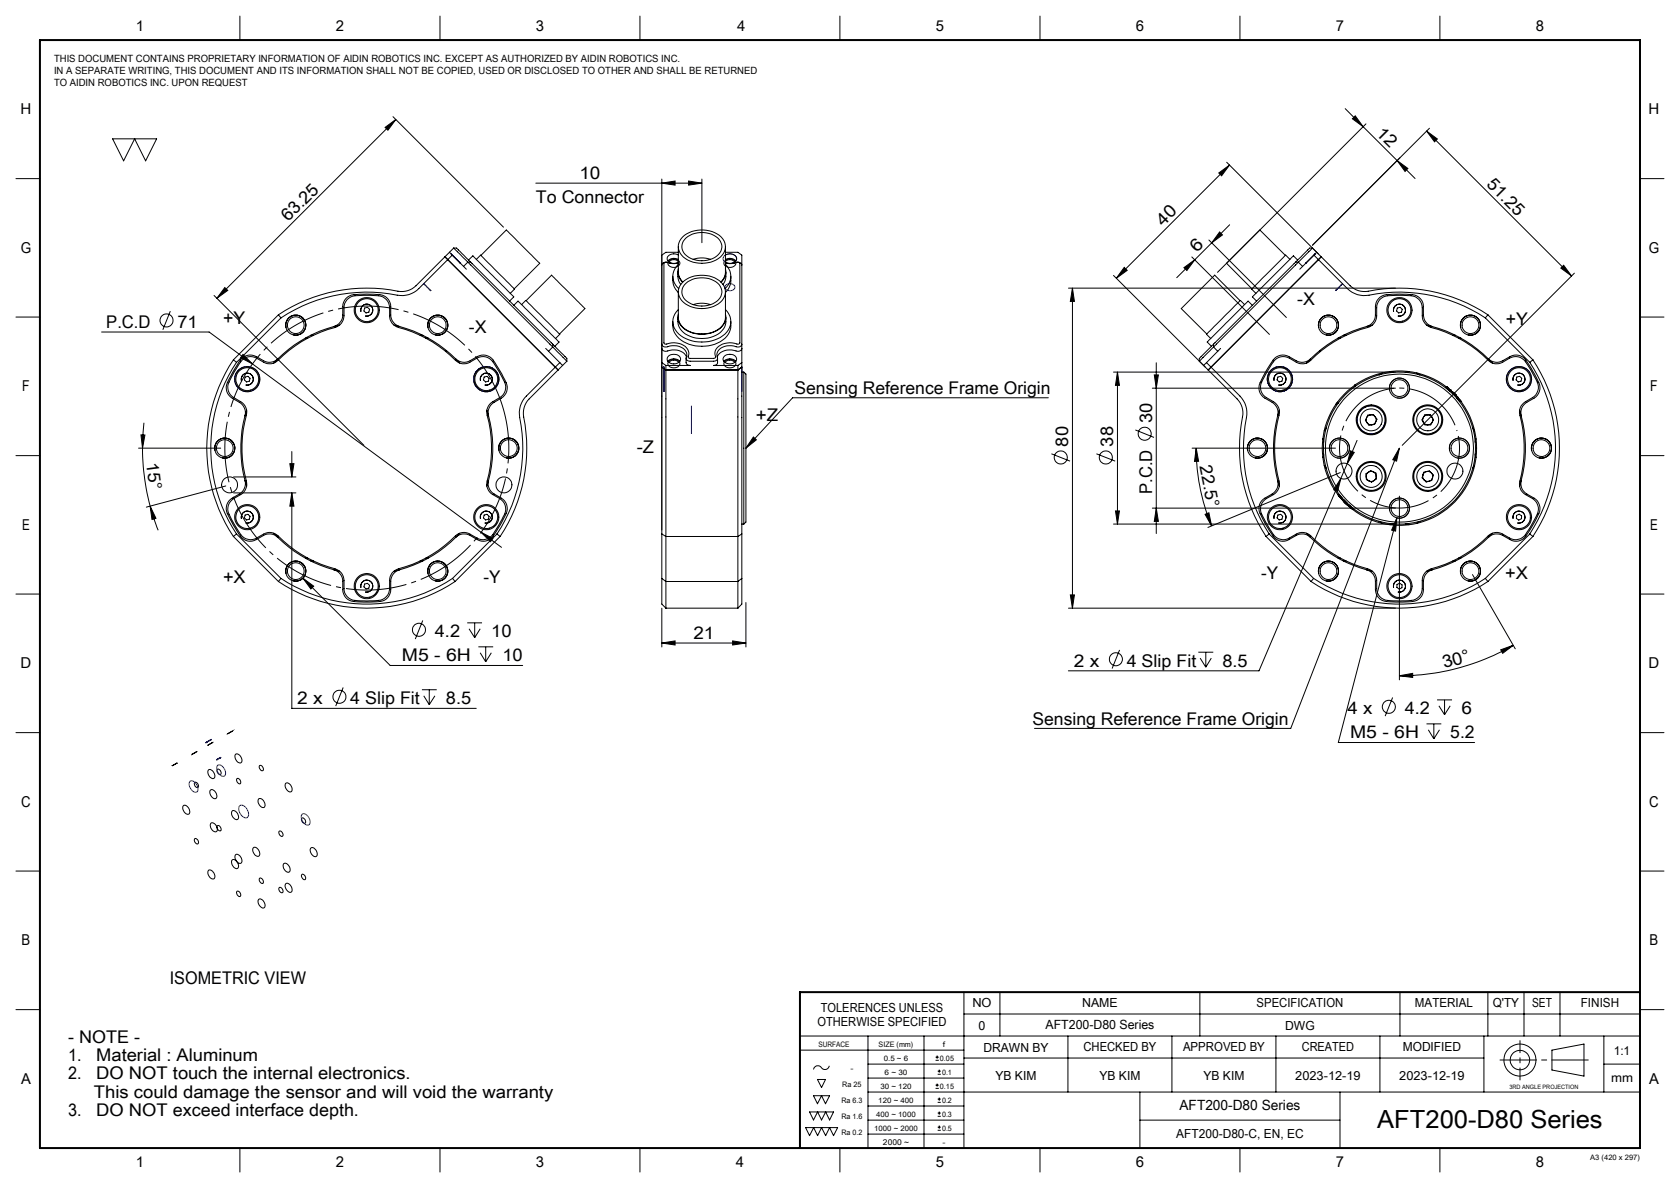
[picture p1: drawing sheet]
<svg xmlns="http://www.w3.org/2000/svg" width="420mm" height="297mm" viewBox="0 0 420 297" stroke-linecap="round" stroke-linejoin="round" font-family="sans-serif">
<g fill="none" stroke="#000" stroke-width=".25">
<path d="M60 4v6M110 4v6M160 4v6M210 4v6M260 4v6M310 4v6M360 4v6M28.2 34.7h11l-2.8 5.5-2.7-5.5-2.8 5.5zM96.3 31.9l2.7-2-2 2.7zM98.2 29.2l27.7 27.6M99 29.9l-44.8 44.7M336.3 27.2l4.5 4.5"/>
<path d="M338.8 29l2 2.7-2.7-2zM340.8 31.7l13 12.9M341.5 31l-37.1 37.1M356.7 32.8l2.6 1.9-.7 .8zM356.7 32.8l36.2 36.2M357.4 32.1l-29.3 29.2M4 44.7h6M133.9 45.8h41.6M165.5 45.8l3.3-.5v1zM165.5 44.8v87.7M170.6 59.3a7.3 7.3 0 0 1 10.1 .4 3.5 3.5 0 0 1-1.7 5.3 7.3 7.3 0 0 1-8.9-1.6 3.1 3.1 0 0 1 .5-4.1zM171.5 59.5a6.2 6.2 0 0 1 8.6 .8 3.1 3.1 0 0 1-2 4.4 6.2 6.2 0 0 1-7.1-1.5 2.78 2.78 0 0 1 .5-3.7z"/>
<path d="M172.2 45.3l3.3 .5-3.3 .5zM175.5 44.8v15.9M304.7 43.2l2.7-1.9-2 2.7zM304.9 58l.7 .7-2.7 2zM306.7 40.6l22.9 22.9M307.4 41.3l-28.3 28.3M307.4 56.2l-4.5 4.5M349.3 40.1l2.7 2-.7 .8zM410 44.7h6M4 79.3h6M42.6 77.8l-1.9 4.6M53.5 73.9l37.5 37.4"/>
<path d="M56.2 71.9l.7 .7-2.7 2zM69.6 78.7l.6 .8M69.6 78.7l-11.3 11.3M70.2 79.5l-11.1 11.1M90.2 77.9a1.5 1.5 0 0 1 1.4-1.9 1.5 1.5 0 0 1 1.6 1.7 1.5 1.5 0 0 1-1.9 1.3M91.2 77l.7-.2 .5 .5-.2 .7-.7 .2-.5-.5zM111.2 64.2l28.3 28.3M112.4 63.1l4.2 4.2M113.1 63.8l-8.4 8.3a5.9 5.9 0 0 1-5.4 1.7 38.9 38.9 0 0 0-29.1 5.7M113.4 62l3.5 3.5M113.4 62h.8l3.5 3.5M113.4 62l-9.4 9.4a5.1 5.1 0 0 1-4.5 1.4 39.7 39.7 0 0 0-29.9 5.9"/>
<path d="M116.9 65.5l21.3 21.2M116.9 65.5h.8M116.9 65.5l-1 1.1M117.1 65l1.1-1 1.8 1.7 8.4 8.5-1 1.1M117.7 65.5l20.5 20.5M119.1 64.8l1.1-1 8.1 8.2 .3 .3-1 1M120.2 63.8l6.4-6.3 8.3 8.3-6.3 6.4M128.4 76.3l1.1-1 .4 .4 9.9 9.8-1.1 1.1M130.4 76.2l1-1.1 .2 .1 8.3 8.4-1 1M131.5 75.2l6.4-6.4 8.3 8.3-6.3 6.4M167.1 65.3a1.61 1.61 0 0 1 1.6-.6 1.61 1.61 0 0 1 1.3 1.2 1.63 1.63 0 0 1-1.6 1 1.63 1.63 0 0 1-1.4-1.1zM168.2 69.1v1.5a4.2 4.2 0 0 0 1.4 2.5"/>
<path d="M169.5 68l.1 1.9 .6 1.2M169.5 79.3a4.4 4.4 0 0 0 3.7 5 7.2 7.2 0 0 0 7.7-2.1l.6-1.5v-1.4M169.6 61.7v6.5l.2 1 .9 1.3M169.6 67.2a3.3 3.3 0 0 0 1 3.4M169.6 66.1a3.9 3.9 0 0 0 .1 6.1M169.6 73v6.3a4.6 4.6 0 0 0 4.4 4.1 6.5 6.5 0 0 0 7.1-2.9l.3-1v-6.5M169.6 78.6a4 4 0 0 0 3 4.4 7.4 7.4 0 0 0 8.3-1.9l.3-.5a2.9 2.9 0 0 0 .2-2M169.6 77.4a4 4 0 0 0 .7 6.6 9.2 9.2 0 0 0 11.4-1 3.9 3.9 0 0 0-.3-5.6M169.6 65.8l-1.7 .1-1.5-.4-.4 .3v19.9a.46 .46 0 0 0 .7 .3 4.5 4.5 0 0 1 5.2 1.4 2.35 2.35 0 0 1 .1 1.9l.5 .3h5.9a.39 .39 0 0 0 .5-.5 2.37 2.37 0 0 1 1.7-3.1 8.9 8.9 0 0 1 4.1 0l.3-.2v-20l-.5-.3-1.5 .4-1.6-.1M169.6 65.8l-1 .1-1.1-.1a1.32 1.32 0 0 0-2 .4M169.6 63.7a1.94 1.94 0 0 0-2.8 .8 1.6 1.6 0 0 0 2.5 1.2l.3-.1M169.6 64.9a2.14 2.14 0 0 0-2.6 .3"/>
<path d="M169.6 65.4a1.51 1.51 0 0 0-2.3 .1M169.6 63.1h-3.1l-1 .7M170.6 70.6a7.3 7.3 0 0 1 10.1 .4 3.4 3.4 0 0 1-1.7 5.3 7.2 7.2 0 0 1-8.9-1.7 3.1 3.1 0 0 1 .5-4zM171.1 71.2a6.3 6.3 0 0 1 8.7 0 3.1 3.1 0 0 1-1.7 4.8 6.2 6.2 0 0 1-7.1-1.5 2.71 2.71 0 0 1 .1-3.3zM173.3 64.8l1.8-.3 2.6 .3M173.3 76.2l1.8-.4 2.6 .4M181.2 65.2a1.6 1.6 0 0 1 2.8 .7 1.63 1.63 0 0 1-1.6 1 1.63 1.63 0 0 1-1.4-1.1zM181.4 61.7v6.5l-.5 1.5-.7 .8M181.4 67.2a3.3 3.3 0 0 1-1.1 3.4M181.4 66.1a4 4 0 0 1-.1 6.1M181.4 65.8l.9 .1 1.1-.1a1.3 1.3 0 0 1 2.1 .4M181.4 63.7a1.76 1.76 0 0 1 2.7 1.1 1.88 1.88 0 0 1-2.7 .8"/>
<path d="M181.4 64.9a2.14 2.14 0 0 1 2.6 .3M181.4 65.4a1.51 1.51 0 0 1 2.3 .1M181.4 63.1h3.1l1 .7v69.7M181.5 68l-.1 1.9-.7 1.2M182.7 69.1a4.6 4.6 0 0 1-1.3 4M267.1 72h81.8M268.1 72l.5 3.3h-1zM268.1 72v80M278.4 68.9l22.9 22.9M281.1 66.8l.7 .8-2.7 2zM296 66.9l2.7-2-2 2.7zM298 64.2l19.4 19.4"/>
<path d="M298.7 64.9l-4.5 4.5M302.2 60l19.4 19.4M302.9 60.7l-4.2 4.2M310 75.2l-6.3-6.4-8.4 8.3 6.4 6.4M311.1 76.2l-1-1.1-.1 .1-8.3 8.2-.1 .2 1.1 1M313.1 76.3l-1.1-1-9.7 9.7-.5 .5 1.1 1.1M321.3 63.8l-6.3-6.3-8.3 8.3 6.3 6.4M322.5 64.8l-1.1-1-6.1 6-2.4 2.5 1.1 1M323.9 65.5l-20.5 20.5M323.9 65.5h.7M324.4 65l-1-1-.5 .3-9.8 9.9 1 1.1M324.6 65.5l-21.2 21.2"/>
<path d="M324.6 65.5l1 1.1M328.1 62l-3.5 3.5M328.1 62h-.7l-3.5 3.5M328.1 62l9.4 9.4a5.1 5.1 0 0 0 4.6 1.4 39.8 39.8 0 0 1 29.9 5.9M328.5 63.8l8.3 8.3a6 6 0 0 0 5.5 1.7 39 39 0 0 1 29 5.7M329.2 63.1l-4.3 4.2M330.3 64.2l-28.3 28.3M348.4 77.9a1.51 1.51 0 0 1 1.3-1.9 1.51 1.51 0 0 1 1.7 1.7 1.51 1.51 0 0 1-1.9 1.3M349.3 77l.7-.2 .6 .5-.2 .7-.7 .2-.6-.5zM371.3 79.5l11.1 11.1M372 78.7l-.7 .8M372 78.7l11.2 11.3"/>
<path d="M390.2 67l.7-.7 2 2.7zM393.6 68.3l-43 43M410 79.3h6M25.4 83h26.9l68 50.1M58.3 90a39.9 39.9 0 0 0 0 44.1M58.3 90l.8 .6M59.1 90.6a39 39 0 0 0 0 42.9M60.4 95.2a1.5 1.5 0 0 1 1.3-1.9 1.5 1.5 0 0 1 1.6 1.6 1.5 1.5 0 0 1-1.9 1.3M60.5 90a2.97 2.97 0 0 1 3.6-.5 5.5 5.5 0 0 0 3.2 1.4l1-.1a6.4 6.4 0 0 0 2.6-2 31.9 31.9 0 0 1 13.3-7.1l.8-.5 .6-.8a5.7 5.7 0 0 0 .4-3.5 3.1 3.1 0 0 1 3.5-3h.7a19.9 19.9 0 0 1 5.5 .3 3.1 3.1 0 0 1 1.7 2.7 5.5 5.5 0 0 0 .4 3.5l.6 .8a5.8 5.8 0 0 0 3 1.2 31.8 31.8 0 0 1 12.8 8l.9 .4 1 .1a5.3 5.3 0 0 0 3.1-1.4 3.1 3.1 0 0 1 4.4 1.5l.4 .7a18.9 18.9 0 0 1 2.4 4.9 3 3 0 0 1-1.5 2.8 5.5 5.5 0 0 0-2.8 2.1l-.4 .9a6.3 6.3 0 0 0 .5 3.2 32.4 32.4 0 0 1-.5 15.1v1l.4 .9a5.3 5.3 0 0 0 2.8 2 3.1 3.1 0 0 1 .9 4.6l-.3 .7a19.6 19.6 0 0 1-3.1 4.5l-.5 .3a2.88 2.88 0 0 1-2.7-.2 6.1 6.1 0 0 0-3.1-1.4l-1 .1a5.7 5.7 0 0 0-2.6 2.1 31.4 31.4 0 0 1-13.3 7.1l-.8 .5-.6 .8a5.5 5.5 0 0 0-.4 3.4 3.2 3.2 0 0 1-3.5 3.1h-.7a18.1 18.1 0 0 1-5.5-.4 2.96 2.96 0 0 1-1.7-2.7 5.8 5.8 0 0 0-.4-3.4l-.6-.8a6.1 6.1 0 0 0-3-1.2 31.8 31.8 0 0 1-12.9-8l-.8-.5-1-.1a6.4 6.4 0 0 0-3.2 1.4 3.1 3.1 0 0 1-4.3-1.5l-.4-.6a18.4 18.4 0 0 1-2.5-4.9 3 3 0 0 1 1.6-2.9 5.3 5.3 0 0 0 2.7-2l.4-.9a6.6 6.6 0 0 0-.4-3.2 31.9 31.9 0 0 1 .5-15.2l-.1-.9-.4-.9a5.5 5.5 0 0 0-2.7-2.1 3.1 3.1 0 0 1-.9-4.5l1-2zM60.7 88.6l2.4 2.4-3-1.6zM61.3 94.3l.7-.2 .5 .5-.2 .7-.7 .2-.5-.5zM69.5 89.7a2.96 2.96 0 0 1-3.6 .5 5.1 5.1 0 0 0-4-1.4 4.2 4.2 0 0 0-2.7 2.6 22.2 22.2 0 0 0-2.6 5.3 3 3 0 0 0 1.5 2.9 5.5 5.5 0 0 1 2.8 2l.4 .9-.1 1.5"/>
<path d="M69.5 89.7l-1.1 1.1M71.5 81.9a2.51 2.51 0 0 1 2.2-3.1 2.51 2.51 0 0 1 2.7 2.7 2.51 2.51 0 0 1-3.1 2.2M76.3 84.5h.6M77.6 83.8h.8M83.5 81.6a3.1 3.1 0 0 0 2.2-2.9 4.7 4.7 0 0 1 .8-4.1 3.5 3.5 0 0 1 2.8-1h.8a19.4 19.4 0 0 1 5.9 .4 3 3 0 0 1 1.7 2.7 5.6 5.6 0 0 0 .3 3.4l.6 .8 1.3 .7M83.5 81.6a31.4 31.4 0 0 0-14 8.1M84.9 81.3l-1.4 .3M98.5 81.3l1.4 .3M99.9 81.6a31.4 31.4 0 0 1 14 8.1M105 83.8h.7M106.4 84.5h.7M107 81.9a2.5 2.5 0 0 1 2.2-3.1 2.5 2.5 0 0 1 2.7 2.7 2.5 2.5 0 0 1-3.1 2.2"/>
<path d="M111.7 87.7l-.3 .2M113.9 89.7a3 3 0 0 0 3.6 .5 5 5 0 0 1 4-1.4 4 4 0 0 1 2.7 2.6 22.2 22.2 0 0 1 2.6 5.3 3 3 0 0 1-1.5 2.9 5.5 5.5 0 0 0-2.8 2l-.4 .9v1.5M113.9 89.7l1 1.1M120.1 95.2a1.5 1.5 0 0 1 1.3-1.9 1.5 1.5 0 0 1 1.7 1.6 1.5 1.5 0 0 1-1.9 1.3M121 94.3l.7-.2 .6 .5-.2 .7-.7 .2-.5-.5zM136.4 87.1l3.5 3.6M138.2 86.7l3.5 3.6M138.2 86l3.5 3.6v.7M138.2 86v.7M138.2 86.7l-1.1 1.1M139.9 90.7l-8.3 8.3a5.9 5.9 0 0 0-1.7 5.4 38.9 38.9 0 0 1-5.7 29.1M139.9 90.7l.8 .7"/>
<path d="M141.7 90.3l-9.4 9.4a5.1 5.1 0 0 0-1.4 4.5 39.7 39.7 0 0 1-5.9 29.9M165.5 86a1.02 1.02 0 0 0 1.4 .7 3.7 3.7 0 0 1 4.7 1.5l.1 .8a.84 .84 0 0 0-.1 .9 .84 .84 0 0 0 .9 .4h5.9a.85 .85 0 0 0 .9-.4 .85 .85 0 0 0-.1-.9 2.85 2.85 0 0 1 3.7-2.6l.5 .1a1.25 1.25 0 0 0 2.1-.5M165.5 87.1a1.02 1.02 0 0 0 1.4 .6 3.7 3.7 0 0 1 4.7 1.5M165.5 99v34.5M165.5 91.8l1 .7h18l1-.7M165.5 90.7l1 .7M166.5 91.4v42.7M167 90.3a2.09 2.09 0 0 1 3 0M167.1 89.1a1.95 1.95 0 0 1 3 .5 1.77 1.77 0 0 1-1.5 1.4 1.77 1.77 0 0 1-1.8-1.1zM167.3 90.6a1.46 1.46 0 0 1 2.4 0M167.3 90.2a1.61 1.61 0 0 1 2.7 .8 1.59 1.59 0 0 1-1.6 1 1.59 1.59 0 0 1-1.4-1.2zM168.2 80.4a5.3 5.3 0 0 0 4.1 5.7 8.8 8.8 0 0 0 9.8-2.5l.3-.6a4.5 4.5 0 0 0 .3-2.6"/>
<path d="M171.5 89.6l.1 1.3 .9 .5h-6M179.4 89.6l-.1 1.3-.4 .4-.5 .1h6.1M181 90.3a2.09 2.09 0 0 1 3 0M181.1 89.1a1.95 1.95 0 0 1 3 .5 1.74 1.74 0 0 1-1.6 1.4 1.74 1.74 0 0 1-1.7-1.4zM181.3 90.6a1.46 1.46 0 0 1 2.4 0M181.3 90.2a1.61 1.61 0 0 1 2.7 .8 1.59 1.59 0 0 1-1.6 1 1.59 1.59 0 0 1-1.4-1.2zM184.5 91.4v42.7M185.5 87.1a.97 .97 0 0 1-1.5 .6 3.7 3.7 0 0 0-4.7 1.5M185.5 93h.4M185.5 90.7l-1 .7M185.9 93v38M185.9 93l.6 .5v18.5"/>
<path d="M262.1 99.4h-63.9l-11.7 12.6M278.4 93h70.5M279.4 93l.5 3.3h-1zM279.4 93v38M288.1 97h60.8M288.6 93.7h1l-.5 3.3zM289.1 90.7v42.7M299.8 90.3l1.1 1.1M300.9 91.4l1.1 1.1M301.6 90.7l8.4 8.3a6 6 0 0 1 1.6 5.4 38.9 38.9 0 0 0 5.7 29.1M301.6 90.7l-.7 .7M302 92.5l7.3 7.2a5 5 0 0 1 1.3 4.5 40.1 40.1 0 0 0 5.9 29.9"/>
<path d="M303.4 86.7l-3.6 3.6M303.4 86l-3.6 3.6v.7M303.4 86v.7M303.4 86.7l1 1.1M305.2 87.1l-3.6 3.6M318.5 95.2a1.51 1.51 0 0 1 1.3-1.9 1.51 1.51 0 0 1 1.7 1.6 1.51 1.51 0 0 1-1.9 1.3M318.7 90a3 3 0 0 1 3.6-.5 5.3 5.3 0 0 0 3.2 1.4l1-.1a6.1 6.1 0 0 0 2.5-2 31.8 31.8 0 0 1 13.4-7.1l.8-.5 .6-.8a5.5 5.5 0 0 0 .4-3.5 3.1 3.1 0 0 1 3.5-3h.7a19.9 19.9 0 0 1 5.5 .3 3.1 3.1 0 0 1 1.7 2.7 5.5 5.5 0 0 0 .3 3.5l.6 .8a5.8 5.8 0 0 0 3.1 1.2 34.5 34.5 0 0 1 13.2 8.3l1.5 .2a5.3 5.3 0 0 0 3.1-1.4 3.1 3.1 0 0 1 4.4 1.5l.8 1.3a10.5 10.5 0 0 1 2 4.9l-.1 .5a2.69 2.69 0 0 1-1.4 1.7 6.1 6.1 0 0 0-2.8 2.1l-.4 .9a5.5 5.5 0 0 0 .5 3.2 32.4 32.4 0 0 1-.5 15.1v1l.4 .9a5.8 5.8 0 0 0 2.8 2 3.2 3.2 0 0 1 .9 4.6l-.4 .7a17.1 17.1 0 0 1-3 4.5 2.88 2.88 0 0 1-3.2 .1 6.2 6.2 0 0 0-3.1-1.4l-1 .1a5.4 5.4 0 0 0-2.6 2.1 31.3 31.3 0 0 1-13.4 7.1l-.8 .5-.6 .8a5.5 5.5 0 0 0-.3 3.4 3.2 3.2 0 0 1-3.5 3.1h-.8a18.1 18.1 0 0 1-5.4-.4 2.96 2.96 0 0 1-1.7-2.7 5.5 5.5 0 0 0-.4-3.4l-.6-.8a6.1 6.1 0 0 0-3.1-1.2 32 32 0 0 1-12.8-8l-.8-.5-1-.1a6.2 6.2 0 0 0-3.2 1.4 3.1 3.1 0 0 1-4.4-1.5l-.4-.6a19.7 19.7 0 0 1-2.4-4.9 2.92 2.92 0 0 1 1.5-2.9 5.3 5.3 0 0 0 2.8-2l.4-.9a5.5 5.5 0 0 0-.5-3.2 31.4 31.4 0 0 1 .6-15.2l-.1-.9-.4-.9a5.5 5.5 0 0 0-2.8-2.1 3.1 3.1 0 0 1-.9-4.5l2.2-3.9zM319.5 94.3l.7-.2 .5 .5-.2 .7-.7 .2-.5-.5zM327.6 89.7a2.96 2.96 0 0 1-3.6 .5 5 5 0 0 0-3.9-1.4 4.2 4.2 0 0 0-2.7 2.6 20.4 20.4 0 0 0-2.7 5.3 2.92 2.92 0 0 0 1.5 2.9 5.5 5.5 0 0 1 2.9 2l.3 .9v1.5M327.6 89.7l-1 1.1M329.7 81.9a2.5 2.5 0 0 1 2.2-3.1 2.5 2.5 0 0 1 2.7 2.7 2.5 2.5 0 0 1-3.1 2.2M329.9 87.7l.2 .2"/>
<path d="M334.5 84.5h.6M335.8 83.8h.7M338.6 96.4l.2 .2M338.7 96.3h.1M338.8 96.2l-.1 .2 .1-.1M338.8 96.2v.1M338.8 96.2h.1M341.6 81.6a2.99 2.99 0 0 0 2.3-2.9 4.8 4.8 0 0 1 .8-4.1 4.2 4.2 0 0 1 3.5-1 19.2 19.2 0 0 1 6 .4l.4 .3a2.78 2.78 0 0 1 1.2 2.4 6.6 6.6 0 0 0 .4 3.4l.6 .8 1.3 .7M341.6 81.6a31.4 31.4 0 0 0-14 8.1M343.1 81.3l-1.5 .3M345.5 93.2l-.7 .5M347.5 97.7a2.49 2.49 0 0 1 2.1-3.1 2.49 2.49 0 0 1 2.7 2.7 2.49 2.49 0 0 1-3.1 2.1"/>
<path d="M347.5 92.9l.9 .2M352.2 92.9l-.9 .2M354.2 93.2l.8 .5M356.7 81.3l1.4 .3M358.1 81.6a31.4 31.4 0 0 1 14 8.1M361.5 96.8l.1 .1M361.5 96.8h.1M361.6 96.7h.1M361.6 96.7v.2M361.6 96.9l.7 .7zM361.8 96.9l.7 .7M361.8 96.9l-.1 .1"/>
<path d="M361.8 96.9h.1M361.9 97.1h.1M362 97.2h.1M362 97l-.1 .1M362.1 97.2h.1M362.2 97.4h.1M362.3 97.3l-.1 .1M362.3 97.5h.1M362.4 97.4l-.1 .1M362.5 97.4l.1 .2M362.6 97.5l-.2 .3M362.6 97.5h.1"/>
<path d="M362.6 97.6l-.2 .2M362.8 97.9l.1 .1M362.8 97.9h.1M362.8 97.8l.1 .1M362.9 97.8l-.1 .1 .1 .1M362.9 98h.1M363 98.2h.3M363.1 98.1l.1 .1M363.1 98.1h.1M363.1 98.1l.2 .1M363.1 98.1l-.1 .1M363.1 98l-.1 .2"/>
<path d="M363.2 98.1h.1M363.2 98.1l.1 .1M363.2 98.1h-.1M363.2 98.2h.1M363.2 83.8h.7M363.3 98.2h.1M363.4 98.4l.1 .1M363.4 98.4h.1M363.5 98.4v.1M363.5 98.4l-.1 .2M363.5 98.4l.1 .1M363.5 98.5h.1"/>
<path d="M363.5 98.5l-.1 .1M363.6 98.5l-.2 .1M363.6 98.5h-.1M363.6 98.5h.1M363.6 98.7h.3M363.6 98.7l.1 .1M363.6 98.7h.1M363.7 98.7h.2M363.7 98.7h-.1M363.7 98.6l-.1 .1M363.7 98.6h.1M363.7 98.6v.1"/>
<path d="M363.7 98.8h.1M363.8 98.8h.1M363.9 98.7h.1M363.9 99l.1 .1M363.9 99h.1M364 99l.1 .1M364 98.9l-.1 .1 .2 .1M364.1 99.1h.1M364.2 99.6l.7 .7M364.2 99.4l.7 .8M364.2 99.4h.1M364.3 99.3l.2 .1-.1 .2"/>
<path d="M364.3 99.3h.1M364.3 99.3l-.2 .2 .1-.1M364.3 99.3l-.1 .1M364.4 99.6l.1 .1M364.4 99.6h.1M364.5 99.7h.1M364.6 84.5h.6M364.6 99.6l-.1 .1M364.7 99.8v.1M364.7 99.8h.1M364.8 99.8h-.1M364.8 100h.1"/>
<path d="M364.9 99.9l-.1 .1M365.2 81.9a2.51 2.51 0 0 1 2.2-3.1 2.51 2.51 0 0 1 2.7 2.7 2.51 2.51 0 0 1-3.1 2.2M372.1 89.7a3 3 0 0 0 3.6 .5 5 5 0 0 1 4-1.4 4.2 4.2 0 0 1 2.7 2.6 20.4 20.4 0 0 1 2.6 5.3 3.1 3.1 0 0 1-1.5 2.9 6 6 0 0 0-2.9 2l-.3 .9v1.5M372.1 89.7l1 1.1M378.3 95.2a1.51 1.51 0 0 1 1.3-1.9 1.51 1.51 0 0 1 1.6 1.6 1.51 1.51 0 0 1-1.9 1.3M379.2 94.3l.7-.2 .5 .5-.1 .7-.7 .2-.6-.5zM382.4 90.6a39 39 0 0 1 0 42.9M383.2 90a40.1 40.1 0 0 1 0 44.1M383.2 90l-.8 .6M4 113.9h6M34.6 112h20.6M35.2 108.7l1 .1-.6 3.2z"/>
<path d="M35.6 112a58.2 58.2 0 0 0 1.9 14.5M36 105.7l-.4 6.3M53.8 112.7a2.5 2.5 0 0 1 2.2-3.2 2.5 2.5 0 0 1 2.7 2.7 2.5 2.5 0 0 1-3.2 2.2M58.4 119.2h15.6M61.2 104a32 32 0 0 0 0 16.1M61.7 102.5l-.5 1.5M72.5 115.9h1l-.5 3.3zM73 112.9v6.3M121.7 102.5l.4 1.5M122.1 104a31 31 0 0 1 0 16.1M124.8 112.7a2.49 2.49 0 0 1 2.2-3.1 2.49 2.49 0 0 1 2.7 2.6 2.49 2.49 0 0 1-3.2 2.2M186.5 112v18.5l-.6 .5"/>
<path d="M188.3 109.3l.8 .7-2.6 2zM262.9 113.4l4.6 1.9M274.1 113.4l4.7 1.9M283.8 107.5l4.7 1.9M298 112h35.9M299 112l.6 3.3-1 .1zM299 112a51.7 51.7 0 0 0 3.9 19.5M312 112.7a2.49 2.49 0 0 1 2.1-3.1 2.49 2.49 0 0 1 2.7 2.6 2.49 2.49 0 0 1-3.1 2.2M319.4 104a32 32 0 0 0 0 16.1M319.8 102.5l-.4 1.5M330.7 109.7l.2 .9M330.9 113.5l-.2 .9"/>
<path d="M331 116.4l.6 .7M331.6 106.9l-.6 .8M332.5 112.7a2.49 2.49 0 0 1 2.1-3.1 2.49 2.49 0 0 1 2.7 2.6 2.49 2.49 0 0 1-3.1 2.2M334.1 101h.1M334.1 100.9v.1M334.1 100.9h.1M334.2 100.9l.2-.2-.3 .3M334.3 100.6l.2 .2M335.1 118.1l-33.1 13.8M335.2 119.6l-.8 3.2-1-.4zM335.2 119.6l-20.5 48.1h-47.6M336.8 115.9l-1.6 3.7"/>
<path d="M337.6 112.7l1 .4-1.8 2.8zM339.3 110.1l-2.5 5.8M341.5 118.5l1.2-.9 1.3 .7 .1 1.4-1.2 .8-1.3-.6zM341.9 103.8l1.5-.2 .8 1.2-.6 1.3-1.4 .2-.9-1.2zM349.8 112l-27.1 70.1h-64.1M349.8 112l-.7 3.3-.9-.4zM355.9 118.1l1.4-.4 1 1-.4 1.4-1.3 .4-1.1-1.1zM356.2 103.7h1.4l.8 1.2-.7 1.3h-1.5l-.7-1.2zM362.4 112.7a2.5 2.5 0 0 1 2.2-3.2 2.5 2.5 0 0 1 2.7 2.7 2.5 2.5 0 0 1-3.1 2.2M364.9 100.3h.3M364.9 100.2h-.1M365 100.1l-.1 .1"/>
<path d="M365.1 100.1l-.2 .2M365.2 100.3h.1M368.2 106.9l.5 .8M368.7 116.4l-.5 .7M368.8 113.5l.2 .9M369 109.7l-.2 .9M379.9 102.5l.4 1.5M380.3 104a31 31 0 0 1 0 16.1M382.9 112.7a2.5 2.5 0 0 1 2.2-3.2 2.5 2.5 0 0 1 2.7 2.7 2.5 2.5 0 0 1-3.1 2.2M410 113.9h6M37.5 126.5l1.5 3.1-1 .3zM37.5 126.5l2 6.1"/>
<path d="M56.4 121.5l-19.8 5.3M58.3 134.1l11.3 11.3M58.4 123.2h15.6M59.1 133.5l11.1 11.1M59.1 133.5l-.8 .6M60.4 129.7a1.5 1.5 0 0 1 1.3-1.9 1.5 1.5 0 0 1 1.6 1.6 1.5 1.5 0 0 1-1.9 1.3M61.2 120.1a3 3 0 0 1-1.4 3.4 4.9 4.9 0 0 0-3.1 2.7 4.2 4.2 0 0 0 .9 3.7 19.5 19.5 0 0 0 3.3 4.9 2.88 2.88 0 0 0 3.2 .1 5.5 5.5 0 0 1 3.1-1.4 2.72 2.72 0 0 1 2.3 .9M61.2 120.1l.5 1.4M61.3 128.8l.7-.2 .5 .5-.2 .7-.7 .2-.5-.5zM68.4 133.3l1.1 1.1M69.5 134.4a32 32 0 0 0 14 8M73 123.2l.5 3.3h-1z"/>
<path d="M73 123.2v53.9h46.1M76.3 139.5h.6M106.4 139.5h.7M113.9 134.4a31.5 31.5 0 0 1-14 8M114.9 133.3l-1 1.1M120.1 129.7a1.5 1.5 0 0 1 1.3-1.9 1.5 1.5 0 0 1 1.7 1.6 1.5 1.5 0 0 1-1.9 1.3M120.3 133.1l2.9 1.5-.6 .8zM120.3 133.1l5.1 3.7M121 128.8l.7-.2 .6 .5-.2 .7-.7 .2-.5-.5zM122.1 120.1a3 3 0 0 0 1.4 3.4 4.9 4.9 0 0 1 3.2 2.7 4.2 4.2 0 0 1-.9 3.7 19.5 19.5 0 0 1-3.3 4.9 2.88 2.88 0 0 1-3.2 .1 5.5 5.5 0 0 0-3.2-1.4l-1.4 .3-.8 .6M122.1 120.1l-.4 1.4M124.2 133.5l-11.1 11.1"/>
<path d="M124.2 133.5l.8 .6M125 134.1l-11.2 11.3M165.5 133.5v11.1M165.5 133.5l1 .6M166.5 134.1v11.3M166.5 134.1h18M184.5 134.1v11.3M185.5 131h.4M185.5 133.5v11.1M185.5 133.5l-1 .6M278.4 131h70.5M278.9 127.7h1l-.5 3.3z"/>
<path d="M288.1 127h60.8M289.1 127l.5 3.3h-1zM301.3 128.6l.9-.4 .7 3.3zM316.5 134.1l11.3 11.3M317.3 133.5l11.1 11.1M317.3 133.5l-.8 .6M318.5 129.7a1.51 1.51 0 0 1 1.3-1.9 1.51 1.51 0 0 1 1.7 1.6 1.51 1.51 0 0 1-1.9 1.3M319.4 120.1a2.96 2.96 0 0 1-1.4 3.4 4.8 4.8 0 0 0-3.1 2.7 3.5 3.5 0 0 0 .5 2.9l.3 .8a19.5 19.5 0 0 0 3.4 4.9 2.89 2.89 0 0 0 3.1 .1 5.5 5.5 0 0 1 3.2-1.4l1.4 .3 .8 .6M319.4 120.1l.4 1.4M319.5 128.8l.7-.2 .5 .5-.2 .7-.7 .2-.5-.5zM326.6 133.3l1 1.1M327.6 134.4a32 32 0 0 0 14 8"/>
<path d="M334.5 139.5h.6M334.5 123.8h.3M334.5 123.8h.1M334.6 123.7h.1M334.6 123.7l-.1 .1M334.8 124l.1 .1M334.8 123.9l.7 .8M334.8 123.9h.1M334.8 123.8l.1 .1M334.8 123.8l-.1 .2M334.9 123.9l-.2 .1M334.9 123.9l.6 .5"/>
<path d="M335 124.2v.1M335.2 124.4h.1M335.2 124.4l-.1 .1M335.4 124.5l-.2 .1 .2 .2M335.4 124.8h.1M335.6 124.6l-.2 .2M335.7 125l.1 .1M335.7 125l-.1 .1M335.7 124.9l.1 .2M335.7 124.9h.1M335.8 125.1h.1M335.8 125.1l-.1 .1 .1-.1"/>
<path d="M335.9 125.3h.1M335.9 125.3l.1 .1M336 125.3l.1 .1M336 125.2l-.1 .1M336 125.2l.1 .1M336 125.2h.1M336 125.4h.1M336.1 125.4h.1M336.1 125.3l-.1 .1M336.1 125.3h.1M336.2 125.6h.1M336.2 125.6l.1 .1"/>
<path d="M336.3 125.5l-.1 .1M336.3 125.5l.1 .1M336.3 125.5h.1M336.3 125.7h.1M336.4 125.6l-.1 .1M336.4 125.6h.1M336.4 125.9h.1M336.5 125.8l.1 .1M336.6 125.8l-.2 .1M336.6 125.8l.1 .1M336.6 125.8h.1M336.6 126h.1"/>
<path d="M336.6 125.9h.1M336.7 125.9l-.1 .1M336.7 125.9h.1M336.8 126.1l.1 .1M336.8 126.1l-.1 .1M336.8 126.1l.2 .1M336.8 126.1h.1M336.9 126.2h.1M336.9 126.2l-.1 .1M337 126.2h.1M337 126.2l-.1 .1M337.1 126.5h.1"/>
<path d="M337.1 126.5l.2-.2-.2 .2M337.1 126.5l.2 .1M337.3 126.4l.7 .7M337.3 126.4l-.2 .1M337.3 126.4h.1M337.4 126.6l-.1 .1M337.5 126.4l.7 .7-.1 .2M337.5 126.6l-.1 .2M337.7 126.9h.1M337.7 126.9h-.1M337.8 127l-.1 .1M338 127.1l-.1 .1"/>
<path d="M338.1 127l-.1 .1M338.1 127.1l-.2 .1M338.1 127.3h.1M338.2 127.1v.2M338.2 127.3h-.1M338.2 127.3h.1M338.2 127.1h.1M344.8 130.3l.7 .5M347.5 127.7a2.49 2.49 0 0 1 2.1-3.2 2.49 2.49 0 0 1 2.7 2.7 2.49 2.49 0 0 1-3.1 2.2M348.4 131l-.9 .2M349.2 129.5l-.3 3.3-1-.3zM349.2 129.5l-14.6 56.1h34.1"/>
<path d="M349.8 124v46M351.3 131l.9 .2M355 130.3l-.8 .5M364.6 139.5h.6M372.1 134.4a31.5 31.5 0 0 1-14 8M373.1 133.3l-1 1.1M378.3 129.7a1.51 1.51 0 0 1 1.3-1.9 1.51 1.51 0 0 1 1.6 1.6 1.51 1.51 0 0 1-1.9 1.3M379.1 128.9l.7-.4 .6 .5v.7l-.7 .3-.6-.4zM380.3 120.1a3 3 0 0 0 1.4 3.4 4.6 4.6 0 0 1 3.1 2.7 3.3 3.3 0 0 1-.4 2.9l-.4 .8a19.5 19.5 0 0 1-3.3 4.9 2.89 2.89 0 0 1-3.2 .1 5.6 5.6 0 0 0-3.2-1.4l-1.4 .3-.8 .6M380.3 120.1l-.4 1.4M382.4 133.5l-11.1 11.1M382.4 133.5l.8 .6"/>
<path d="M383.2 134.1l-11.2 11.3M4 148.5h6M69.6 145.4a39.9 39.9 0 0 0 44.2 0M70.2 144.6a39 39 0 0 0 42.9 0M70.2 144.6l-.6 .8M71.5 143.4a2.51 2.51 0 0 1 2.2-3.1 2.51 2.51 0 0 1 2.7 2.7 2.51 2.51 0 0 1-3.1 2.2M75.7 144.6l2.7 1.9-.7 .7zM75.7 144.6l21.8 21.8h33.2M77.6 140.2h.8M83.5 142.4a3 3 0 0 1 2.2 2.9 4.8 4.8 0 0 0 .8 4.1 4.4 4.4 0 0 0 3.6 1.1 21.1 21.1 0 0 0 5.9-.4 3 3 0 0 0 1.7-2.7 5.6 5.6 0 0 1 .3-3.5l1-1.1 .9-.4M83.5 142.4l1.4 .4M90.2 146.9a1.5 1.5 0 0 1 1.4-1.9 1.5 1.5 0 0 1 1.6 1.7 1.5 1.5 0 0 1-1.9 1.3"/>
<path d="M91.2 146l.7-.2 .5 .5-.2 .7-.7 .2-.5-.5zM99.9 142.4l-1.4 .4M105 140.2h.7M105.7 155.1l-1.9 4.7M107 143.4a2.5 2.5 0 0 1 2.2-3.1 2.5 2.5 0 0 1 2.7 2.7 2.5 2.5 0 0 1-3.1 2.2M113.1 144.6l.7 .8M116.8 155.7h3.7M117.3 157.2l1.4 2.2M118.7 155.7v3.7M120.1 157.2l-1.4 2.2M165.5 144.6v6.4l1 1M165.5 152v9.7"/>
<path d="M165.5 144.6l1 .8M166.5 145.4v6.6M166.5 152h18M166.5 145.4h18M184.5 145.4v6.6M185.5 144.6v6.4l-1 1M185.5 144.6l-1 .8M186.5 150.6v11.1M267.1 152h81.8M267.6 148.7h1l-.5 3.3zM327.8 145.4a40 40 0 0 0 44.2 0M328.4 144.6a39 39 0 0 0 42.9 0"/>
<path d="M328.4 144.6l-.6 .8M329.7 143.4a2.5 2.5 0 0 1 2.2-3.1 2.5 2.5 0 0 1 2.7 2.7 2.5 2.5 0 0 1-3.1 2.2M335.8 140.2h.7M341.6 142.4a2.91 2.91 0 0 1 2.3 2.9 4.9 4.9 0 0 0 .8 4.1 4.3 4.3 0 0 0 3.5 1.1 20.9 20.9 0 0 0 6-.4 2.85 2.85 0 0 0 1.6-2.7 6.6 6.6 0 0 1 .4-3.5l1-1.1 .9-.4M341.6 142.4l1.5 .4M348.4 146.9a1.51 1.51 0 0 1 1.3-1.9 1.51 1.51 0 0 1 1.7 1.7 1.51 1.51 0 0 1-1.9 1.3M349.2 146.1l.7-.3 .6 .4v.7l-.7 .4-.6-.4zM358.1 142.4l-1.4 .4M363.2 140.2h.7M365.2 143.4a2.51 2.51 0 0 1 2.2-3.1 2.51 2.51 0 0 1 2.7 2.7 2.51 2.51 0 0 1-3.1 2.2M368.1 143.6l10.7 18.6M371.3 144.6l.7 .8"/>
<path d="M410 148.5h6M85.8 171.9l-1.9 4.6M105.5 172.4h3.7M105.9 174l1.4 2.2M107.3 172.4v3.8M108.7 174l-1.4 2.2M119.6 161.7h3.7M120.1 163.2l1.3 2.2M121.4 161.7v3.7M122.8 163.2l-1.4 2.2M165.5 160.8l3.3-.6v1.1zM165.5 160.8h21"/>
<path d="M183.2 160.2l3.3 .6-3.3 .5zM279.9 162.5l-1.9 4.6M299.6 163.1h3.7M300 164.5l1.4 2.3M301.4 163.1v3.7M302.8 164.5l-1.4 2.3M348.2 174.4l-1.9 4.6M349.8 168.9l3.4-.6v1.1zM359.3 175h3.7M359.7 176.5l1.4 2.2M361.1 175v3.7M362.5 176.5l-1.4 2.2"/>
<path d="M375.2 162.5l3.1-1.2-2.6 2zM378.3 161.3a56.9 56.9 0 0 1-28.5 7.6M4 183.2h6M43 191.4l1.3-.7zM48 188.6l1.3-.7zM48.6 195.6a.78 .78 0 0 1 .9 .4 .78 .78 0 0 1-.1 .9 .95 .95 0 0 1-.8-1.3zM51.9 186.3l1.3-.7zM52.2 192.4a1.42 1.42 0 0 1 1.2 2.2 1.46 1.46 0 0 1-1.2-2.2zM52.5 197.6a1.04 1.04 0 0 1 1.6 .9 .71 .71 0 0 1-.2 1.1 .71 .71 0 0 1-1-.4l-.4-.8zM54.4 192.3a.82 .82 0 0 1 .7 .5 .82 .82 0 0 1-.1 .8 .89 .89 0 0 1-.6-1.3zM56.9 183.5l1.2-.8zM58.9 188.6a1.38 1.38 0 0 1 1.6 1.7 .71 .71 0 0 1-.8 .5 .71 .71 0 0 1-.6-.7l-.4-.8z"/>
<path d="M59.3 194.6a.82 .82 0 0 1 .7 .5 .82 .82 0 0 1-.1 .9 .93 .93 0 0 1-.6-1.4zM64.7 199.7a1.46 1.46 0 0 1 1.3 2.2 1.5 1.5 0 0 1-1.3-2.2zM64.9 191.4a.76 .76 0 0 1 .8 .4 .76 .76 0 0 1-.1 .9 .99 .99 0 0 1-.7-1.3zM71.4 195.8a1.37 1.37 0 0 1 1.4 .7 1.37 1.37 0 0 1-.1 1.4 1.51 1.51 0 0 1-1.3-2.1zM356.6 181h3.7M357.1 182.5l1.4 2.2M358.5 181v3.7M359.9 182.5l-1.4 2.2M410 183.2h6M4 217.8h6M46 201.3a1.48 1.48 0 0 1 1.2 2.2 1.43 1.43 0 0 1-1.2-2.2zM48.7 209.7a.75 .75 0 0 1 .8 .4 .75 .75 0 0 1-.2 .9 .94 .94 0 0 1-.6-1.3z"/>
<path d="M52.1 217.6a1.4 1.4 0 0 1 1.4 .6 1.4 1.4 0 0 1-.1 1.5 1.55 1.55 0 0 1-1.3-2.1zM52.7 205.9a1.28 1.28 0 0 1 1.6 1.5 .68 .68 0 0 1-.6 .6 .68 .68 0 0 1-.7-.6l-.4-1zM54.3 206.4a.79 .79 0 0 1 .8 .4 .79 .79 0 0 1 0 .9 .92 .92 0 0 1-.8-1.3zM58 215a1.34 1.34 0 0 1 1.7 1.4 .64 .64 0 0 1-.5 .8 .64 .64 0 0 1-.8-.4l-.5-1.1zM58.1 202.7a1.37 1.37 0 0 1 1.3 .7 1.37 1.37 0 0 1-.1 1.5 1.51 1.51 0 0 1-1.2-2.2zM58.9 213.7a1.41 1.41 0 0 1 1.4 2.1 1.49 1.49 0 0 1-1.4-2.1zM63.4 211.9a1.38 1.38 0 0 1 1.3 .7 1.38 1.38 0 0 1-.1 1.5 1.5 1.5 0 0 1-1.2-2.2zM64.9 219.5a.8 .8 0 0 1 .8 .5 .8 .8 0 0 1-.1 .9 .94 .94 0 0 1-.7-1.4zM69.8 207.8a.78 .78 0 0 1 .8 .4 .78 .78 0 0 1-.2 .9 .95 .95 0 0 1-.6-1.3zM70.9 215.9a1.4 1.4 0 0 1 1.4 .7 1.4 1.4 0 0 1-.1 1.4 1.56 1.56 0 0 1-1.3-2.1zM75.5 204.5a.77 .77 0 0 1 .8 .4 .77 .77 0 0 1-.2 .9 .99 .99 0 0 1-.6-1.3zM75.5 218.6a.78 .78 0 0 1 .8 .4 .78 .78 0 0 1-.1 .9 .93 .93 0 0 1-.7-1.3z"/>
<path d="M77.7 212a1.33 1.33 0 0 1 1.6 1.5 .63 .63 0 0 1-.5 .7 .63 .63 0 0 1-.7-.5l-.6-1zM410 217.8h6M59.3 222.8a.82 .82 0 0 1 .7 .5 .82 .82 0 0 1-.1 .9 .93 .93 0 0 1-.6-1.4zM64.7 224.8a1.45 1.45 0 0 1 1.5 2 1.19 1.19 0 0 1-1.7-1.2zM69.8 221.9a.8 .8 0 0 1 .8 .4 .8 .8 0 0 1-.1 .9 .93 .93 0 0 1-.7-1.3zM71.5 220.9a1.48 1.48 0 0 1 1.5 2 1.12 1.12 0 0 1-1.7-1.1v-.4zM4 252.4h6M200 259h210M217 259v28M231 259v28M241 248v39M241 253.5h169"/>
<path d="M250 248v11M267 259v14M293 259v14M300 248v11M319 259v14M345 259v14M350 248v11M371 259v14M372 248v11M381 248v11M390 248v11M401 259v14"/>
<path d="M410 252.4h6M200 262.5h41M202.4 278h6l-1 2-1-2-1 2-1-2-1 2zM203.4 273.9h4l-1 2-1-2-1 2zM204.4 269.9h2l-1 2zM207.3 266.4a1.19 1.19 0 0 1-1 1 1.19 1.19 0 0 1-1.2-.8l-1-.1-.6 .4-.1 .5M217 273h193M217 266h24M217 276.5h24M217 269.5h24M233.9 272.1h.8M233.9 271.3h.8"/>
<path d="M233.9 265.1h.8M233.9 264.3h.8M234.3 263.9v.8M234.3 270.9v.8M234.4 279.1h.8M234.4 278.3h.8M234.4 275.6h.8M234.4 274.8h.8M234.4 268.6h.8M234.4 267.8h.8M234.8 267.4v.8M234.8 274.4v.8"/>
<path d="M234.8 277.9v.8M241 264.5h130M285 273v14M335 273v14M388 262.5l8-1.5v8l-8-1.5zM401 266h9M60 287v6M110 287v6M160 287v6M201.4 281.9h8l-1 2-1-2-1 2-1-2-1 2-1-2-1 2zM210 287v6M217 280h24"/>
<path d="M217 283.5h24M234.4 282.6h.8M234.4 281.8h.8M234.8 281.4v.8M260 287v6M285 280h50M310 287v6M360 287v6"/>
<circle cx="91.7" cy="77.5" r="3.1"/>
<circle cx="91.7" cy="77.5" r="2.86"/>
<circle cx="349.9" cy="77.5" r="2.86"/>
<circle cx="349.9" cy="77.5" r="3.1"/>
<circle cx="41.6" cy="80.1" r="1.63"/>
<circle cx="61.8" cy="94.8" r="3.1"/>
<circle cx="61.8" cy="94.8" r="2.86"/>
<circle cx="73.9" cy="81.3" r="2.52"/>
<circle cx="73.9" cy="81.3" r="2.11"/>
<circle cx="109.4" cy="81.3" r="2.52"/>
<circle cx="109.5" cy="81.3" r="2.1"/>
<circle cx="121.6" cy="94.8" r="3.1"/>
<circle cx="121.6" cy="94.8" r="2.86"/>
<circle cx="320" cy="94.8" r="2.86"/>
<circle cx="320" cy="94.8" r="3.1"/>
<circle cx="332.1" cy="81.3" r="2.52"/>
<circle cx="332.1" cy="81.3" r="2.1"/>
<circle cx="349.9" cy="97" r="2.1"/>
<circle cx="349.9" cy="97" r="2.53"/>
<circle cx="367.6" cy="81.3" r="2.52"/>
<circle cx="367.6" cy="81.3" r="2.11"/>
<circle cx="379.7" cy="94.8" r="2.86"/>
<circle cx="379.8" cy="94.8" r="3.1"/>
<circle cx="56.2" cy="112" r="2.1"/>
<circle cx="56.2" cy="112" r="2.53"/>
<circle cx="127.2" cy="112" r="2.09"/>
<circle cx="127.2" cy="112" r="2.53"/>
<circle cx="265.2" cy="114.4" r="1.62"/>
<circle cx="276.5" cy="114.4" r="1.63"/>
<circle cx="286.2" cy="108.4" r="1.63"/>
<circle cx="314.4" cy="112" r="2.53"/>
<circle cx="314.4" cy="112" r="2.09"/>
<circle cx="334.9" cy="112" r="2.09"/>
<circle cx="334.9" cy="112" r="2.53"/>
<circle cx="336" cy="117.8" r="1.99"/>
<circle cx="342.8" cy="119.1" r="2.75"/>
<circle cx="342.8" cy="119.1" r="3.5"/>
<circle cx="342.8" cy="105" r="1.25"/>
<circle cx="342.8" cy="105" r="2.74"/>
<circle cx="342.8" cy="105" r="3.8"/>
<circle cx="342.8" cy="105" r="3.5"/>
<circle cx="342.8" cy="119.1" r="3.7"/>
<circle cx="342.8" cy="119.1" r="1.26"/>
<circle cx="349.8" cy="112" r="19.3"/>
<circle cx="349.9" cy="112" r="18.5"/>
<circle cx="349.9" cy="112" r="19"/>
<circle cx="356.9" cy="105" r="2.74"/>
<circle cx="356.9" cy="119.1" r="1.25"/>
<circle cx="356.9" cy="119.1" r="2.75"/>
<circle cx="356.9" cy="105" r="1.25"/>
<circle cx="356.9" cy="104.9" r="3.7"/>
<circle cx="356.9" cy="119.1" r="3.5"/>
<circle cx="356.9" cy="119.1" r="3.8"/>
<circle cx="357" cy="105" r="3.5"/>
<circle cx="363.7" cy="117.8" r="2"/>
<circle cx="364.9" cy="112" r="2.1"/>
<circle cx="364.9" cy="112" r="2.53"/>
<circle cx="385.4" cy="112" r="2.1"/>
<circle cx="385.4" cy="112" r="2.53"/>
<circle cx="57.4" cy="121.2" r="2.01"/>
<circle cx="61.8" cy="129.3" r="3.1"/>
<circle cx="61.8" cy="129.3" r="2.86"/>
<circle cx="121.6" cy="129.3" r="3.2"/>
<circle cx="121.6" cy="129.3" r="2.86"/>
<circle cx="126" cy="121.2" r="2.01"/>
<circle cx="320" cy="129.3" r="2.86"/>
<circle cx="320" cy="129.3" r="3.2"/>
<circle cx="349.9" cy="127" r="2.09"/>
<circle cx="349.9" cy="127" r="2.52"/>
<circle cx="379.7" cy="129.3" r="2.86"/>
<circle cx="379.8" cy="129.3" r="3.2"/>
<circle cx="73.9" cy="142.8" r="2.52"/>
<circle cx="73.9" cy="142.8" r="2.11"/>
<circle cx="91.7" cy="146.5" r="3.2"/>
<circle cx="91.7" cy="146.5" r="2.86"/>
<circle cx="104.7" cy="157.4" r="1.62"/>
<circle cx="109.4" cy="142.8" r="2.52"/>
<circle cx="109.5" cy="142.8" r="2.1"/>
<circle cx="332.1" cy="142.8" r="2.52"/>
<circle cx="332.1" cy="142.8" r="2.1"/>
<circle cx="349.9" cy="146.5" r="2.86"/>
<circle cx="349.9" cy="146.5" r="3.2"/>
<circle cx="367.6" cy="142.8" r="2.52"/>
<circle cx="367.6" cy="142.8" r="2.11"/>
<circle cx="84.9" cy="174.2" r="1.64"/>
<circle cx="279" cy="164.8" r="1.63"/>
<circle cx="347.2" cy="176.7" r="1.64"/>
<circle cx="380" cy="265" r="2.43"/>
<circle cx="380" cy="265" r="4"/>
</g>
<path d="M364.2 107.6a15 15 0 0 0-25-6.1 15 15 0 0 0 6.6 24.9 15 15 0 0 0 18.7-17.7l-.3-1.1" fill="none" stroke="#000" stroke-width=".25" stroke-dasharray="15.2 1.3 1.3 1.3" stroke-dashoffset="-1.4" stroke-linecap="butt"/>
<path d="M125.7 101.6a35.5 35.5 0 0 0-59.5-14.2 35.5 35.5 0 0 0 16.3 58.9 35.5 35.5 0 0 0 43.7-42.9l-.5-1.8" fill="none" stroke="#000" stroke-width=".25" stroke-dasharray="15.2 1.3 1.3 1.3" stroke-dashoffset=".9" stroke-linecap="butt"/>
<g fill="none" stroke="#00f" stroke-width=".25">
<path d="M105.9 70.9l1.8 1.8zM112.7 63.5l2.4 2.4zM181 64.1l1-.6 1.2 .1 .7 .5 .2 .8-.7 .8-1.4 .1-.7-.3-.4-.4-.1-.6zM181.4 71.3l.7-.4 .9 .1 .6 .4 .1 .6-.5 .6h-1.2l-.7-.5zM328.1 64.2l.7-.7-2.4 2.4zM335.5 71l-1.6 1.7 1.7-1.8zM166 91.6v6.3zM185.5 91.6v6.3zM172.9 101.5v7zM47.6 195.3h.7l.8 .7 .4 1v.7l-.3 .3h-.7l-.8-.8-.4-1.1zM51.4 185.7l1.5-.8zM54.2 189.9l1-.6z"/>
<path d="M54.4 191.3l.4-.1 .5 .1 .7 .7 .4 1.1-.3 .9h-.7l-.8-.8-.4-.9zM59.9 201.5l.3-.2 .6 .1 .9 .7 .5 1.3-.1 .6-.4 .4-.9-.1-.8-.9-.3-1zM75.5 203.5l.7-.1 .8 .7 .5 1.2v.6l-.3 .3h-.8l-.7-.7-.4-1z"/>
<circle cx="61.8" cy="94.8" r="3.1"/>
<circle cx="121.6" cy="94.8" r="3.1"/>
<circle cx="121.6" cy="94.8" r="3.2"/>
<circle cx="320" cy="94.8" r="3.2"/>
<circle cx="379.7" cy="94.8" r="3.2"/>
<circle cx="342.8" cy="105" r="3.5"/>
</g>
<path d="M375 265h22.1" fill="none" stroke="#000" stroke-width=".25" stroke-dasharray="15.2 1.3 1.3 1.3" stroke-dashoffset="6.1"/>
<path d="M380 260.2v9.8" fill="none" stroke="#000" stroke-width=".25" stroke-dasharray="15.2 1.3 1.3 1.3" stroke-dashoffset="12.2"/>
<path d="M10 10h400v277h-400zM410 248h-210v39" fill="none" stroke="#000" stroke-width=".5"/>
<g fill="#000">
<path d="M338.8 29l2 2.7-2.7-2zM349.3 40.1l2.7 2-.7 .8z"/>
<path d="M172.2 45.3l3.3 .5-3.3 .5zM165.5 45.8l3.3-.5v1z"/>
<path d="M56.2 71.9l.7 .7-2.7 2zM96.3 31.9l2.7-2-2 2.7z"/>
<path d="M268.1 72l.5 3.3h-1zM267.6 148.7h1l-.5 3.3zM279.4 93l.5 3.3h-1zM278.9 127.7h1l-.5 3.3zM288.6 93.7h1l-.5 3.3zM289.1 127l.5 3.3h-1z"/>
<path d="M281.1 66.8l.7 .8-2.7 2zM304.7 43.2l2.7-1.9-2 2.7z"/>
<path d="M296 66.9l2.7-2-2 2.7zM304.9 58l.7 .7-2.7 2z"/>
<path d="M390.2 67l.7-.7 2 2.7zM356.7 32.8l2.6 1.9-.7 .8z"/>
<path d="M35.2 108.7l1 .1-.6 3.2zM37.5 126.5l1.5 3.1-1 .3z"/>
<path d="M299 112l.6 3.3-1 .1zM301.3 128.6l.9-.4 .7 3.3z"/>
<path d="M349.8 112l-.7 3.3-.9-.4zM188.3 109.3l.8 .7-2.6 2z"/>
<path d="M120.3 133.1l2.3 2.3 .6-.8zM60.7 88.6l-.6 .8 3 1.6z"/>
<path d="M349.2 129.5l-1.3 3 1 .3zM337.6 112.7l-.8 3.2 1.8-2.8zM335.2 119.6l-1.8 2.8 1 .4zM75.7 144.6l2 2.6 .7-.7zM72.5 115.9h1l-.5 3.3zM73 123.2l.5 3.3h-1z"/>
<path d="M183.2 160.2l3.3 .6-3.3 .5zM165.5 160.8l3.3-.6v1.1z"/>
<path d="M375.2 162.5l.5 .8 2.6-2zM349.8 168.9l3.4 .5v-1.1z"/>
</g>
<text font-size="6.3" x="344.3" y="282">AFT200-D80 Series</text>
<g font-size="4.4">
<text x="343.8" y="33.4" transform="rotate(45 343.8 33.4)">12</text>
<text x="144.9" y="44.8">10</text>
<text x="371.5" y="46.3" transform="rotate(45 371.5 46.3)">51.25</text>
<text x="134" y="50.6">To Connector</text>
<text x="72" y="55.5" transform="rotate(-45 72 55.5)">63.25</text>
<text x="290.8" y="56.6" transform="rotate(-45 290.8 56.6)">40</text>
<text x="299.2" y="63.2" transform="rotate(-45 299.2 63.2)">6</text>
<text x="324.3" y="76.4">-X</text>
<text x="26.6" y="81.9">P.C.D</text>
<text x="44.3" y="81.9">71</text>
<text x="55.8" y="81.1">+Y</text>
<text x="117.2" y="83.2">-X</text>
<text x="376.5" y="81.4">+Y</text>
<text x="198.6" y="98.5">Sensing Reference Frame Origin</text>
<text x="189" y="105.3">+Z</text>
<text x="288" y="105.7" transform="rotate(-90 288 105.7)">30</text>
<text x="159.2" y="113.3">-Z</text>
<text x="267.1" y="111.7" transform="rotate(-90 267.1 111.7)">80</text>
<text x="278.3" y="111.7" transform="rotate(-90 278.3 111.7)">38</text>
<text x="36.5" y="115.7" transform="rotate(83 36.5 115.7)">15°</text>
<text x="299.9" y="116.6" transform="rotate(79 299.9 116.6)">22.5°</text>
<text x="288" y="123.5" transform="rotate(-90 288 123.5)">P.C.D</text>
<text x="55.8" y="145.6">+X</text>
<text x="120.9" y="145.6">-Y</text>
<text x="315.3" y="144.6">-Y</text>
<text x="376.3" y="144.6">+X</text>
<text x="108.7" y="159.3">4.2</text>
<text x="122.8" y="159.3">10</text>
<text x="173.4" y="159.9">21</text>
<text x="100.5" y="165.3">M5 - 6H</text>
<text x="125.6" y="165.3">10</text>
<text x="268.4" y="166.6">2 x</text>
<text x="281.7" y="166.6">4 Slip Fit</text>
<text x="305.6" y="166.6">8.5</text>
<text x="361" y="167.1" transform="rotate(-15 361 167.1)">30°</text>
<text x="74.3" y="176">2 x</text>
<text x="87.6" y="176">4 Slip Fit</text>
<text x="111.5" y="176">8.5</text>
<text x="336.9" y="178.5">4 x</text>
<text x="351.2" y="178.5">4.2</text>
<text x="365.3" y="178.5">6</text>
<text x="258.1" y="181.2">Sensing Reference Frame Origin</text>
<text x="337.5" y="184.5">M5 - 6H</text>
<text x="362.6" y="184.5">5.2</text>
<text x="42.4" y="245.9">ISOMETRIC VIEW</text>
<text x="17.1" y="260.7">- NOTE -</text>
<text x="17.1" y="265.3">1.</text>
<text x="17.1" y="269.9">2.</text>
<text x="24.1" y="265.3">Material : Aluminum</text>
<text x="24.1" y="269.9">DO NOT touch the internal electronics.</text>
<text x="23.5" y="274.4">This could damage the sensor and will void the warranty</text>
<text x="17.1" y="279">3.</text>
<text x="24.1" y="279">DO NOT exceed interface depth.</text>
</g>
<g font-size="3.8">
<text x="34" y="7.8">1</text>
<text x="84" y="7.8">2</text>
<text x="134" y="7.8">3</text>
<text x="184.3" y="7.8">4</text>
<text x="234" y="7.8">5</text>
<text x="284" y="7.8">6</text>
<text x="334" y="7.8">7</text>
<text x="384" y="7.8">8</text>
<text x="5.1" y="28.6">H</text>
<text x="412.1" y="28.6">H</text>
<text x="5.2" y="63.2">G</text>
<text x="412.2" y="63.2">G</text>
<text x="5.6" y="97.8">F</text>
<text x="412.6" y="97.8">F</text>
<text x="5.5" y="132.4">E</text>
<text x="412.5" y="132.5">E</text>
<text x="5.1" y="167.1">D</text>
<text x="412.1" y="167.1">D</text>
<text x="5.3" y="201.7">C</text>
<text x="412.3" y="201.7">C</text>
<text x="5.4" y="236.3">B</text>
<text x="412.4" y="236.3">B</text>
<text x="5.3" y="270.9">A</text>
<text x="412.3" y="270.9">A</text>
<text x="34" y="291.8">1</text>
<text x="84" y="291.8">2</text>
<text x="134" y="291.8">3</text>
<text x="184" y="291.8">4</text>
<text x="234" y="291.8">5</text>
<text x="284" y="291.8">6</text>
<text x="334" y="291.8">7</text>
<text x="384" y="291.8">8</text>
</g>
<text font-size="3.5" x="294.9" y="277.6">AFT200-D80 Series</text>
<text font-size="3.2" x="261.4" y="257.2">AFT200-D80 Series</text>
<g font-size="3.1">
<text x="243.1" y="251.9">NO</text>
<text x="270.5" y="251.9">NAME</text>
<text x="314.2" y="251.9">SPECIFICATION</text>
<text x="353.7" y="251.9">MATERIAL</text>
<text x="373.2" y="251.9">Q'TY</text>
<text x="383" y="251.9">SET</text>
<text x="395.2" y="251.9">FINISH</text>
<text x="204.4" y="256.4">OTHERWISE SPECIFIED</text>
<text x="205.2" y="252.9">TOLERENCES UNLESS</text>
<text x="244.6" y="257.4">0</text>
<text x="321.3" y="257.4">DWG</text>
<text x="245.9" y="262.9">DRAWN BY</text>
<text x="270.9" y="262.9">CHECKED BY</text>
<text x="295.8" y="262.9">APPROVED BY</text>
<text x="325.5" y="262.9">CREATED</text>
<text x="350.7" y="262.9">MODIFIED</text>
<text x="403.4" y="263.6">1:1</text>
<text x="248.9" y="269.9">YB KIM</text>
<text x="274.9" y="269.9">YB KIM</text>
<text x="300.9" y="269.9">YB KIM</text>
<text x="323.8" y="269.9">2023-12-19</text>
<text x="349.8" y="269.9">2023-12-19</text>
<text x="402.7" y="270.6">mm</text>
<text x="294.1" y="284.6">AFT200-D80-C, EN, EC</text>
</g>
<g font-size="2.5">
<text x="13.5" y="15.5">THIS DOCUMENT CONTAINS PROPRIETARY INFORMATION OF AIDIN ROBOTICS INC. EXCEPT AS AUTHORIZED BY AIDIN ROBOTICS INC.</text>
<text x="13.5" y="18.5">IN A SEPARATE WRITING, THIS DOCUMENT AND ITS INFORMATION SHALL NOT BE COPIED, USED OR DISCLOSED TO OTHER AND SHALL BE RETURNED</text>
<text x="13.5" y="21.5">TO AIDIN ROBOTICS INC. UPON REQUEST</text>
</g>
<text font-size="2" x="220.7" y="286.1">2000 ~</text>
<g font-size="1.9">
<text x="204.6" y="261.6">SURFACE</text>
<text x="219.7" y="261.6">SIZE (mm)</text>
<text x="235.7" y="261.6">f</text>
<text x="212.6" y="267.7">-</text>
<text x="220.9" y="265.1">0.5 ~ 6</text>
<text x="221.1" y="268.6">6 ~ 30</text>
<text x="235" y="265.1">0.05</text>
<text x="235.5" y="268.6">0.1</text>
<text x="210.4" y="275.7">Ra 6.3</text>
<text x="210.6" y="271.7">Ra 25</text>
<text x="219.6" y="275.6">120 ~ 400</text>
<text x="220.1" y="272.1">30 ~ 120</text>
<text x="235" y="272.1">0.15</text>
<text x="235.5" y="275.6">0.2</text>
<text x="210.4" y="279.7">Ra 1.6</text>
<text x="219.1" y="279.1">400 ~ 1000</text>
<text x="235.5" y="279.1">0.3</text>
<text x="210.4" y="283.7">Ra 0.2</text>
<text x="218.6" y="282.6">1000 ~ 2000</text>
<text x="235.5" y="282.6">0.5</text>
<text x="235.6" y="286.1">-</text>
<text x="397.5" y="289.9">A3 (420 x 297)</text>
</g>
<text font-size="1.5" x="377.4" y="272.3">3RD ANGLE PROJECTION</text>
</svg>
